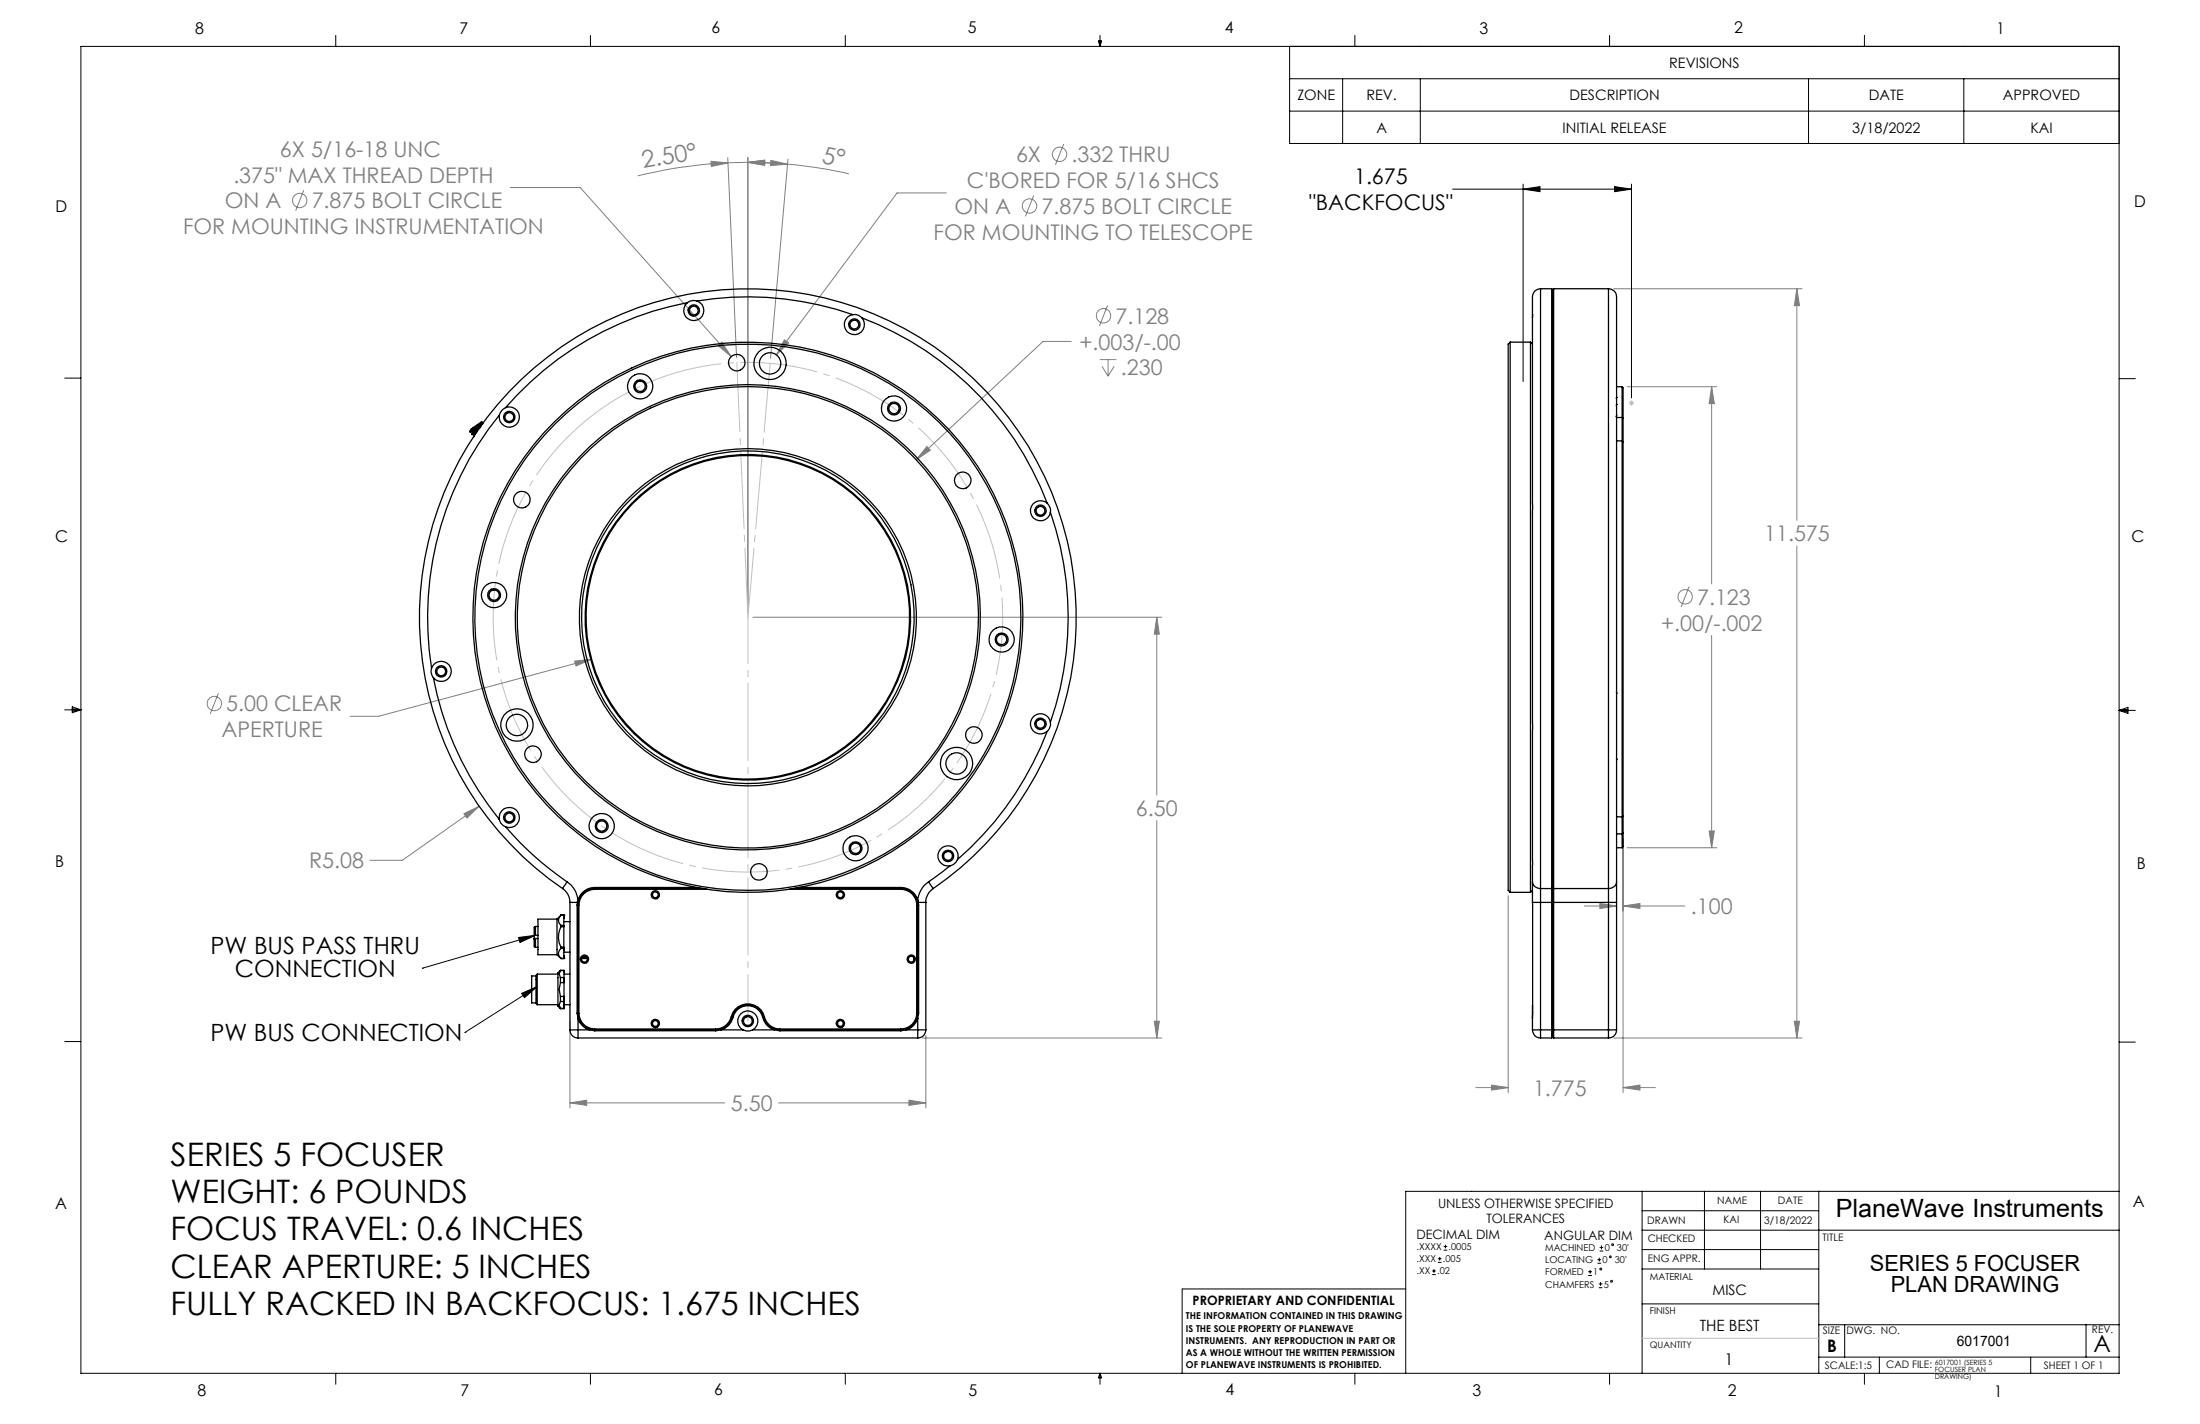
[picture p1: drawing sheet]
<svg xmlns="http://www.w3.org/2000/svg" width="432mm" height="279mm" viewBox="0 0 432 279" stroke-linecap="round" stroke-linejoin="round" font-family="sans-serif">
<g fill="none" stroke="#808080" stroke-width=".2">
<path d="M59.6 37.3l-1.6 4M100.2 36.8h13.7l29.6 33.2M139.6 31.6l3.3 .4-3.3 .7zM142.8 30.9l1.8 39.3M142.9 32a91.9 91.9 0 0 0-17.7 2.5M146.8 31.9l3.3-.5v1zM146.8 31.9l7.8 .3M146.8 31.9l-3.9 .1M146.8 31.9l6.3 .2M146.8 30.9v89.2M151.3 31.5l3.3 .7-3.4 .3zM154.6 32.2a86 86 0 0 1 12 1.9"/>
<path d="M154.7 31.2l-3.5 39.1M185.7 37.9h-9.6l-23.7 31.7M202.9 38.4l-1.6 4M208.8 28.3l-1.6 4M217.4 59.9l-1.6 4.1M316.7 56.7h37M352.7 56.7l.5 3.3h-1zM352.7 56.7v45.4M140.9 67.8l.8-.7 1.8 2.9zM154 66.7l.8 .6-2.4 2.3zM210.3 67h-5.6l-24.9 23.2M215.9 70.6h3.2"/>
<path d="M216.3 71.9l1.2 1.9M217.5 70.6v3.2M218.7 71.9l-1.2 1.9M319.4 75.9h17.6M336 75.9l.5 3.3h-1zM336 75.9v38.6M181.9 87.6l.7 .7-2.8 1.9zM331.5 115.1l-1.5 4M352.7 107.1v96.6M42.9 136l-1.6 4.1M112.8 129.7l3.3-.4-3 1.4zM116.1 129.3l-41.8 11.2h-5.6"/>
<path d="M147.8 121.1h80.2M227 121.1l.5 3.3h-.9zM227 121.1v34.9M336 124.7v41.6M91.1 159.7l3-1.5-2.4 2.3zM94.1 158.2l-15.1 10.6h-6.4M227 161v42.7M296 175.7v38.7M310.9 177.8h6.4M314 177.3l3.3 .5-3.3 .5zM317.3 178v.8M318.6 177.8l3.3-.5v1z"/>
<path d="M318.6 164.5v49.9M318.6 177.8h12.1M319.4 166.3h17.6M335.5 163.1h1l-.5 3.2zM111.9 216.4l3.2-.5v1zM111.9 200.3v17.1M111.9 216.4h30.3M152.8 216.4h28.9M178.4 215.9l3.3 .5-3.3 .5zM181.1 203.7h46.9M181.7 203.1v14.3M226.6 200.4h.9l-.5 3.3z"/>
<path d="M289.7 213.4h6.3M292.7 212.9l3.3 .5-3.3 .5zM316.7 203.7h37M318.6 213.4l3.3-.5v1zM318.6 213.4h6.3M352.2 200.4h1l-.5 3.3z"/>
<circle cx="58.8" cy="39.3" r="1.41"/>
<circle cx="208" cy="30.3" r="1.41"/>
<circle cx="202.1" cy="40.4" r="1.41"/>
<circle cx="216.6" cy="62" r="1.41"/>
<circle cx="330.8" cy="117.1" r="1.41"/>
<circle cx="42.1" cy="138.1" r="1.41"/>
</g>
<g fill="none" stroke="#000" stroke-width=".2">
<path d="M15.9 9.1h400v260.4h-400zM65.9 6.9v2.2M115.9 6.9v2.2M165.9 6.9v2.2M215.6 8h.6l-.3 1.1zM215.7 8l.2 1.1M215.9 6.9v2.2M216 8l-.1 1.1M253.1 9.1v19.1h162.8M253.1 15.5h162.8M263.5 15.5v12.7M265.9 6.9v2.2"/>
<path d="M278.8 15.5v12.7M315.9 6.9v2.2M355 15.5v12.7M365.9 6.9v2.2M385.4 15.5v12.7M253.1 21.8h162.8M285.1 37.1h35.1M298.9 37.1l3.4-.5v1zM298.9 36.1v38.8M316.9 36.6l3.3 .5-3.3 .5zM320.2 36.1v42M12.7 74.2h3.2"/>
<path d="M415.9 74.3h3.2M12.7 139.3h3.2M14.2 139.1l1.7 .2M14.2 138.7l1.7 .6-1.7 .5zM15.9 139.3l-1.7 .3M415.9 139.4h3.2M415.9 139.4l1.8-.6v1.2zM415.9 139.4l1.8 .3M417.7 139.2l-1.8 .2M82.9 190h.1M101.8 183.9l3.3-.4-3 1.4zM102.4 194.9l3-1.3-2.5 2.2z"/>
<path d="M105.1 183.5l-22.2 6.5M105.4 193.6l-14.1 9M12.7 204.4h3.2M91.3 202.6h.1M415.9 204.5h3.2M322.3 233.8v35.7M322.3 237.6h34.7M334.5 233.8v15.2M345.5 233.8v15.2M357 233.8v35.7M415.9 233.8h-140v35.7M275.9 252.9h-43.9v16.6"/>
<path d="M281.1 250.1h.7M281.1 249.4h.7M281.4 249v.7M282.2 247.7h.7M282.2 247h.7M282.6 246.6v.7M283.4 245.3h.7M283.4 244.6h.7M283.7 244.2v.7M311.7 250.3h.8M311.7 249.5h.8M312.1 249.2v.7"/>
<path d="M313.5 247.9h.8M313.5 247.2h.8M313.8 252.7h.7M313.8 251.9h.7M313.9 246.8v.7M314 245.5h.7M314 244.8h.7M314.1 251.6v.7M314.3 244.4v.7M322.3 255.8h34.7M322.3 241.4h93.6M322.3 245.2h34.7"/>
<path d="M322.3 249h34.7M357 259.9h58.9M362.1 259.9v6.4M409.4 259.9v6.4M65.9 269.5v2.1M115.9 269.5v2.1M165.9 269.5v2.1M215.9 269.5v2.1M215.9 269.5l.3 .8h-.6zM265.9 269.5v2.1M315.9 269.5v2.1M357 266.3h58.9"/>
<path d="M365.9 269.5v2.1M368.9 266.3v3.2M398.6 266.3v3.2"/>
<circle cx="314.2" cy="249" r=".17"/>
<circle cx="316.1" cy="246.6" r=".19"/>
<circle cx="316.3" cy="251.4" r=".17"/>
<circle cx="316.5" cy="244.2" r=".19"/>
</g>
<path d="M113.3 83.9a50 50 0 0 0 17.2 84.5 50 50 0 0 0 65.5-56 50 50 0 0 0-80.7-30.2l-2 1.7" fill="none" stroke="#c0c0c0" stroke-width=".2" stroke-dasharray="15.2 1.3 1.3 1.3" stroke-dashoffset="2.9" stroke-linecap="butt"/>
<path d="M319.7 79.1h1M319.9 78.7l.7 .7M320.2 78.6v1M320.6 78.7l-.7 .7M322.3 262.6h34.7" fill="none" stroke="#c0c0c0" stroke-width=".2"/>
<path d="M146.8 121.1v79.2" fill="none" stroke="#c0c0c0" stroke-width=".2" stroke-dasharray="15.2 1.3 1.3 1.3" stroke-dashoffset="6.1"/>
<path d="M144.6 71.1l2.2 50M146.8 121.1l4.4-49.8" fill="none" stroke="#c0c0c0" stroke-width=".2" stroke-dasharray="15.2 1.3 1.3 1.3" stroke-dashoffset="1.7"/>
<path d="M102.4 194.9l3-1.3-2.5 2.2zM101.8 183.9l3.3-.4-3 1.4z" fill="#000"/>
<path d="M181.9 87.6l-2.1 2.6 2.8-1.9zM140.9 67.8l2.6 2.2-1.8-2.9zM154 66.7l-1.6 2.9 2.4-2.3zM112.8 129.7l.3 1 3-1.4zM91.1 159.7l.6 .8 2.4-2.3zM227 121.1l.5 3.3h-.9zM226.6 200.4h.9l-.5 3.3zM111.9 216.4l3.2-.5v1zM178.4 215.9l3.3 .5-3.3 .5zM336 75.9l.5 3.3h-1zM335.5 163.1h1l-.5 3.2zM314 177.3l3.3 .5-3.3 .5zM318.6 177.8l3.3-.5v1zM352.7 56.7l.5 3.3h-1zM352.2 200.4h1l-.5 3.3zM292.7 212.9l3.3 .5-3.3 .5zM318.6 213.4l3.3-.5v1z" fill="#808080"/>
<path d="M316.9 36.6l3.3 .5-3.3 .5zM298.9 37.1l3.4-.5v1z" fill="#000"/>
<g fill="#808080">
<path d="M151.3 31.5l3.3 .7-3.4 .3zM146.8 31.9l3.3-.5v1z"/>
<path d="M146.8 31.9l3.3-.5v1zM139.6 31.6l3.3 .4-3.3 .7z"/>
</g>
<g fill="none" stroke="#000" stroke-width=".25">
<path d="M134.9 59.4a63.1 63.1 0 0 0-35.7 20.6M136.8 59.1a62.2 62.2 0 0 1 30.6 2.6M136.8 59.1a1.98 1.98 0 0 0-1.9 .3M136.8 59.1a1.98 1.98 0 0 1 1.1 2.8 1.98 1.98 0 0 1-3 .5 1.98 1.98 0 0 1 0-3M302.4 56.7a1.69 1.69 0 0 0-1.6 2v3M302.4 56.7v117.6M302.4 56.7h2.2M304.6 56.7v117.6M304.6 56.7l.2 .2M304.8 56.9v117.3M304.9 56.7v117.6M304.9 56.7h10.8"/>
<path d="M304.9 56.7l-.1 .2M315.7 56.7a1.61 1.61 0 0 1 1.6 1.9v114.4M315.7 56.7v117.6M99.2 80a2.14 2.14 0 0 0-1.2 1.5M99.2 80a2 2 0 0 1 2.7 1.5 2 2 0 0 1-1.9 2.3 2 2 0 0 1-2-2.3M167.4 61.7a1.97 1.97 0 0 1 1.8 .7M167.4 61.7a1.98 1.98 0 0 0-1.5 2.7 1.98 1.98 0 0 0 2.8 1 1.98 1.98 0 0 0 .5-3M169.2 62.4a62.9 62.9 0 0 1 36.3 36.3M296.4 67.1v108M296.4 67.1l-.4 .4v106.4a.98 .98 0 0 0 .4 1.2M296.4 67.1h4M300.4 67.1v108"/>
<path d="M300.4 67.1l.4 .4M300.8 62.4v110.6M300.8 61.7v.7M317.3 75.9h1.1M317.3 79.3l-.1 .3M317.3 78l-.1 .2M317.4 79.3h.1M317.4 78h.1M318.4 75.9v6M318.4 75.9l.2 .2v6M92.5 84.5l-.2 .2M92.6 85.2v.1"/>
<path d="M92.8 84.8l-.2 .4M92.8 83.9l-.3 .6M93.3 83.9l-.8 .6M93.3 83.9l-1 .8M93.3 83.9l1.4-1.1h-.3l-1.6 1.1M93.3 85.1l-.3 .6M93.6 84.8l-.5 .4-.5 .1M94.2 84l-1.6 1.3M94.4 83.7l-1.8 1.5M94.5 83.2l-1.7 1.5M94.6 82.9l-.1 .2-1.7 1.6-.5 .1 .1-.6 .4-.3M94.8 83.1l-.3 .1"/>
<path d="M98 81.5a62.9 62.9 0 0 0-13.3 49.6M205.5 98.7a1.85 1.85 0 0 1 .7 1.8M205.5 98.7a1.98 1.98 0 0 0-3 .5 1.98 1.98 0 0 0 1 2.8 1.98 1.98 0 0 0 2.7-1.5M317.3 86.5h1.1M317.3 81.9h1.1M317.3 81.5l-.1 .2M318.4 86.5v73.8M318.4 81.9v4.6M318.4 86.5l.2 .2M318.4 81.9l.2 .2M318.6 86.7v73.4M318.6 82.1v4.6"/>
<path d="M206.2 100.5a62.5 62.5 0 0 1 0 41.2M84.7 131.1a1.89 1.89 0 0 0 .4 1.9M84.7 131.1a1.98 1.98 0 0 1 2.8-1.1 1.98 1.98 0 0 1 .6 3 1.98 1.98 0 0 1-3 0M85.1 133a63.1 63.1 0 0 0 12.9 27.8M317.3 135.8l.1 .2M205.5 143.5a63 63 0 0 1-17.6 25.2M206.2 141.7a1.97 1.97 0 0 1-.7 1.8M206.2 141.7a1.97 1.97 0 0 0-2.7-1.5 1.97 1.97 0 0 0-1 2.8 1.97 1.97 0 0 0 3 .5M317.3 148.8l.1 .2M98 160.8a1.88 1.88 0 0 0 1.2 1.4M98 160.8a2 2 0 0 1 1.9-2.4 2 2 0 0 1 2 2.3 2 2 0 0 1-2.7 1.5M99.2 162.2a62.7 62.7 0 0 0 12.1 10.8"/>
<path d="M110.1 179.6h.1M110.1 179.6a1.28 1.28 0 0 0 0 2M110.1 179.6l-.8 .7M110.1 179.6h.6M110.4 174.3a64.5 64.5 0 0 1-11.9-95.8 64.5 64.5 0 0 1 96.6 0 64.5 64.5 0 0 1-11.9 95.8M110.4 174.3a3.3 3.3 0 0 1 1.5 2.8M110.7 179.6h.1M110.7 179.6v.6M110.7 179.6v2M111.3 173l-.9 1.3M111.3 173a4.7 4.7 0 0 1 2.1 3.6M111.9 177.1h1.4"/>
<path d="M111.9 177.1v25M113.3 177.6v21.2M113.3 177.1h.2M113.3 177.1v.5M113.4 176.6l-.1 .5M113.4 176.6l.2 .1M113.5 177v21.8M113.5 177.1v.5h-.2M113.6 176.7l-.1 .4M116.7 174.1a3.6 3.6 0 0 0-3.3 2.5M116.7 174.3a3.2 3.2 0 0 0-3.1 2.4M116.7 174.1h20"/>
<path d="M116.7 174.1v.2M116.7 174.3h20.8M138.7 174.5h-22a3.1 3.1 0 0 0-3.1 3.1v21.2a3.1 3.1 0 0 0 3.1 3.1h23.8a3.1 3.1 0 0 0 3-2.4 3.4 3.4 0 0 1 3.6-2.5 3.4 3.4 0 0 1 3.1 3 3.1 3.1 0 0 0 2.9 1.9h23.7a3.1 3.1 0 0 0 3.1-3.1v-21.2a3.1 3.1 0 0 0-3.1-3.1h-22M156 174.3h20.8M156.9 174.1h19.9M176.8 174.1a3.5 3.5 0 0 1 3.3 2.5M176.8 174.3a3.3 3.3 0 0 1 3.2 2.4M176.8 174.1v.2M180 176.7l.1 .4M180.1 177.1v.5h.2M180.1 177v21.8M180.1 176.6l-.1 .1"/>
<path d="M180.1 176.6l.1 .5M180.2 177.1h1.5M180.2 177.1h-.1M180.2 177.1l.1 .5M180.3 177.6v21.2M181.7 177.1v25M182.2 173l1 1.3M182.2 173a5 5 0 0 0-2.1 3.6M183.2 174.3a3.3 3.3 0 0 0-1.5 2.8M186.4 169.9l-4.2 3.1M187.9 168.7a1.99 1.99 0 0 1-1.5 1.2M187.9 168.7a2 2 0 0 0-1.5-2.7 2 2 0 0 0-2.3 1.9 2 2 0 0 0 2.3 2"/>
<path d="M296.4 175.1h4M300.8 173a1.47 1.47 0 0 0 1.6 1.3M300.8 177.1h1.6M300.8 173v4.1M300.8 174.7l-.4 .4M300.8 177.1v22.7M302.4 174.3v2.8M302.4 174.3h2.2M302.4 177.1h13.3M302.4 177.1v25M304.6 174.3v29.4M304.8 174.2v29.3"/>
<path d="M304.8 174.2l.1 .1M304.8 174.2l-.2 .1M304.9 174.3v29.4M304.9 174.3h10.8M315.7 177.1h1.6M315.7 174.3v2.8M315.7 177.1v25M317.3 173a1.47 1.47 0 0 1-1.6 1.3M317.3 173v4.1M317.3 166.3h1.1M317.3 160.3h1.1M317.3 177.1v25"/>
<path d="M317.3 163.6h1.1M318.4 160.3v3.3M318.4 163.6v2.7M318.6 160.1v3.4M318.6 163.5v1.6a1.39 1.39 0 0 1-.2 1.2M318.6 160.1l-.2 .2M318.6 163.5l-.2 .1M104.8 185.6l.3 .3M104.8 183.5v.6M104.8 184.1v1.5M104.8 182.1v1.4M104.8 183.5h.3"/>
<path d="M104.8 184.1h.3M104.8 184.1h.1M104.8 183.5h.1M104.8 184.2v.1M105.1 181.8l-.3 .2M105.1 184.1v1.8M105.1 181.8v1.7M105.1 185.9h.5M105.1 181.8h.5M105.1 183.5h.5M105.1 184.1h.5M105.2 191.5h-.8v5.3h.8"/>
<path d="M105.4 191.1v6M105.4 191.1a.95 .95 0 0 0-.2 1.1v3.9a.89 .89 0 0 0 .2 1M105.4 197.1h4.1M105.4 191.1h4.1M109.3 180.3v7M109.3 180.3h-3.7v7h3.7M109.3 187.3l.8 .8M110 190.4l-.5 .5v6.5l.5 .5M110 197.8v.1M110 196.5l-.3 .7 .3 .6M110 195.5v1M110 192.8l-.3 1.3 .3 1.4"/>
<path d="M110 191.8v1M110 190.4l-.3 .7 .3 .7M110 190.4h.1M110 197.9h.7M110 190.4h.7M110 195.5h.7M110 196.5h.7M110 191.8h.7M110 192.8h.7M110 197.8h.7M110.1 181.8a4.3 4.3 0 0 0 0 4M110.1 185.8v.3"/>
<path d="M110.1 181.6v.2M110.1 186.1a1.24 1.24 0 0 0 0 2M110.1 188.1h.1M110.1 188.1h.6M110.1 181.8h.6M110.1 185.8h.6M110.1 186.1h.6M110.1 181.6h.6M110.7 185.8v.3M110.7 181.6v.2M110.7 188.1h.1M110.7 181.8v4"/>
<path d="M110.7 186.1v2M110.7 195.5v1M110.7 190.4h.1M110.7 191.8v1M110.7 197.8v.1M110.7 190.4v.4M110.7 190.4v1.4M110.7 192.8v2.7M110.7 196.5v1.3M110.7 195.7v2.2M110.7 191.9v.8M110.7 197.1h1.2"/>
<path d="M110.7 191.1h1.2M110.7 187.5v.6M110.7 186.8h1.2M110.7 180.8h1.2M110.7 186v.4M113.3 198.8l.2 1M113.3 198.8h.2M113.5 199.8a3.4 3.4 0 0 0 2.2 2.3M113.5 199.8v2.3M113.5 198.8l.1 1M113.6 199.8a3.3 3.3 0 0 0 2.1 2.1M113.6 199.8h-.1"/>
<path d="M114.3 187.8h.1M114.3 187.8v.3h.9v-.2M114.3 187.8h.8M143.7 199.6a3.2 3.2 0 0 1-2.2 2.3M143.7 199.6a3.2 3.2 0 0 1 3.1-2.5 3.2 3.2 0 0 1 3.1 2.5M143.7 199.6h.2M143.9 199.6a3.4 3.4 0 0 1-2.4 2.5M143.9 199.6a3 3 0 0 1 2.9-2.3 3 3 0 0 1 2.9 2.3M149.7 199.6a3.3 3.3 0 0 0 2.3 2.5M149.9 199.6a3.3 3.3 0 0 0 2.2 2.3M149.9 199.6h-.2M179.4 187.9v.6"/>
<path d="M180 199.8a3.3 3.3 0 0 1-2.2 2.1M180 199.8h.1M180.1 198.8l-.1 1M180.1 199.8a3.4 3.4 0 0 1-2.2 2.3M180.1 199.8v2.3M180.1 198.8h.2M180.3 198.8l-.2 1M300.8 197.3v4.8M111.9 202.1h1.6M111.9 202.1a1.57 1.57 0 0 0 1.6 1.6M113.5 202.1v1.6M113.5 202.1h2.2"/>
<path d="M113.5 203.7h66.6M115.7 202.1l1 .1M115.7 201.9v.2M115.7 201.9l1 .2M116.7 202.1h23.8M116.7 202.2h23.8M116.7 202.1v.1M140.5 202.1v.1M141.5 201.9l-1 .2M141.5 201.9v.2M141.5 202.1l-1 .1M141.5 202.1h4.3"/>
<path d="M145.8 202.1l.7 .2h.6l.6-.2M145.8 202.1a1.98 1.98 0 0 1-.6-3 1.98 1.98 0 0 1 3.1 0 1.98 1.98 0 0 1-.6 3M147.7 202.1h4.3M152 202.1l1.1 .1M152.1 201.9l-.1 .2M152.1 201.9l1 .2M153.1 202.1h23.7M153.1 202.2h23.7M153.1 202.1v.1M176.8 202.1v.1M177.8 201.9l-1 .2M177.8 201.9l.1 .2"/>
<path d="M177.9 202.1h2.2M177.9 202.1l-1.1 .1M180.1 202.1v1.6M180.1 202.1h1.6M181.7 202.1a1.57 1.57 0 0 1-1.6 1.6M300.8 202.1h1.6M300.8 202.1a1.57 1.57 0 0 0 1.6 1.6M302.4 202.1v1.6M302.4 202.1h13.3M302.4 203.7h2.2M304.8 203.5l.1 .2M304.8 203.5l-.2 .2"/>
<path d="M304.9 203.7h10.8M315.7 202.1h1.6M315.7 202.1v1.6M317.3 202.1a1.57 1.57 0 0 1-1.6 1.6"/>
<circle cx="125.6" cy="75.8" r="1.01"/>
<circle cx="125.7" cy="75.8" r="2.48"/>
<circle cx="125.7" cy="75.8" r="1.28"/>
<circle cx="136.2" cy="60.9" r="1.11"/>
<circle cx="136.2" cy="60.9" r=".86"/>
<circle cx="144.6" cy="71.1" r="1.63"/>
<circle cx="151.1" cy="71.3" r="2.11"/>
<circle cx="151.2" cy="71.3" r="3.2"/>
<circle cx="167.7" cy="63.7" r=".86"/>
<circle cx="167.7" cy="63.7" r="1.12"/>
<circle cx="100" cy="81.8" r=".88"/>
<circle cx="100" cy="81.8" r="1.12"/>
<circle cx="102.4" cy="98" r="1.64"/>
<circle cx="175.5" cy="80.2" r="1.28"/>
<circle cx="175.5" cy="80.1" r="2.48"/>
<circle cx="175.5" cy="80.2" r="1.01"/>
<circle cx="189" cy="94.3" r="1.64"/>
<circle cx="97" cy="116.8" r="1"/>
<circle cx="97" cy="116.8" r="2.48"/>
<circle cx="97" cy="116.8" r="1.28"/>
<circle cx="204.2" cy="100.2" r="1.12"/>
<circle cx="204.2" cy="100.2" r=".87"/>
<circle cx="86.6" cy="131.7" r="1.11"/>
<circle cx="86.6" cy="131.7" r=".87"/>
<circle cx="146.8" cy="121.1" r="45.3"/>
<circle cx="146.8" cy="121.1" r="31.7"/>
<circle cx="146.8" cy="121.1" r="53.6"/>
<circle cx="146.8" cy="121.1" r="32.6"/>
<circle cx="146.8" cy="121.1" r="45.6"/>
<circle cx="146.8" cy="121.1" r="33.1"/>
<circle cx="146.8" cy="121.1" r="32"/>
<circle cx="146.8" cy="121.1" r="54"/>
<circle cx="196.6" cy="125.5" r="1.02"/>
<circle cx="196.6" cy="125.5" r="2.48"/>
<circle cx="196.6" cy="125.5" r="1.27"/>
<circle cx="101.5" cy="142.3" r="3.2"/>
<circle cx="101.5" cy="142.2" r="2.11"/>
<circle cx="104.6" cy="148" r="1.64"/>
<circle cx="187.7" cy="149.8" r="3.2"/>
<circle cx="187.7" cy="149.8" r="2.1"/>
<circle cx="191.1" cy="144.2" r="1.64"/>
<circle cx="204.2" cy="142" r="1.12"/>
<circle cx="204.2" cy="142" r=".87"/>
<circle cx="100" cy="160.4" r="1.12"/>
<circle cx="100" cy="160.4" r=".87"/>
<circle cx="118.1" cy="162.1" r="1.01"/>
<circle cx="118.1" cy="162.1" r="2.48"/>
<circle cx="118.1" cy="162.1" r="1.28"/>
<circle cx="128.6" cy="175.6" r=".57"/>
<circle cx="128.6" cy="175.6" r=".82"/>
<circle cx="148.9" cy="171.1" r="1.63"/>
<circle cx="164.9" cy="175.6" r=".82"/>
<circle cx="165" cy="175.6" r=".56"/>
<circle cx="167.9" cy="166.5" r="1.28"/>
<circle cx="167.9" cy="166.4" r="2.48"/>
<circle cx="167.9" cy="166.4" r="1.01"/>
<circle cx="186.1" cy="167.9" r=".86"/>
<circle cx="186.1" cy="167.9" r="1.12"/>
<circle cx="114.7" cy="188.2" r=".81"/>
<circle cx="114.7" cy="188.2" r=".57"/>
<circle cx="178.9" cy="188.2" r=".81"/>
<circle cx="178.9" cy="188.2" r=".57"/>
<circle cx="128.6" cy="200.8" r=".81"/>
<circle cx="128.6" cy="200.8" r=".57"/>
<circle cx="146.8" cy="200.3" r="1.12"/>
<circle cx="146.8" cy="200.3" r=".87"/>
<circle cx="164.9" cy="200.8" r=".81"/>
<circle cx="165" cy="200.8" r=".56"/>
</g>
<g font-size="6.3">
<text x="33.5" y="228.7">SERIES 5 FOCUSER</text>
<text x="33.5" y="236">WEIGHT: 6 POUNDS</text>
<text x="33.5" y="243.4">FOCUS TRAVEL: 0.6 INCHES</text>
<text x="33.5" y="250.7">CLEAR APERTURE: 5 INCHES</text>
<text x="33.5" y="258.1">FULLY RACKED IN BACKFOCUS: 1.675 INCHES</text>
</g>
<text font-size="4.9" x="360.3" y="238.7">PlaneWave Instruments</text>
<g font-size="4.7" fill="#808080">
<text x="126.2" y="33" transform="rotate(-10 126.2 33)">2.50°</text>
<text x="161.2" y="32" transform="rotate(11 161.2 32)">5°</text>
</g>
<g font-size="4.7">
<text x="41.3" y="187.2">PW BUS PASS THRU</text>
<text x="46.1" y="191.7">CONNECTION</text>
<text x="41.3" y="204.3">PW BUS CONNECTION</text>
<text x="410.9" y="265.3">A</text>
</g>
<g font-size="4.4">
<text x="367" y="249.3">SERIES 5 FOCUSER</text>
<text x="371.1" y="253.5">PLAN DRAWING</text>
</g>
<g font-size="4.2" fill="#808080">
<text x="45.8" y="35.8">.375&quot; MAX THREAD DEPTH</text>
<text x="54.9" y="30.8">6X 5/16-18 UNC</text>
<text x="199.4" y="31.8">6X</text>
<text x="210.3" y="31.8">.332 THRU</text>
<text x="44.1" y="40.9">ON A</text>
<text x="61.2" y="40.9">7.875 BOLT CIRCLE</text>
<text x="187.3" y="41.9">ON A</text>
<text x="189.8" y="36.9">C'BORED FOR 5/16 SHCS</text>
<text x="204.4" y="41.9">7.875 BOLT CIRCLE</text>
<text x="35.9" y="46">FOR MOUNTING INSTRUMENTATION</text>
<text x="183.3" y="47">FOR MOUNTING TO TELESCOPE</text>
<text x="218.9" y="63.5">7.128</text>
<text x="211.9" y="68.6">+.003/-.00</text>
<text x="220" y="73.6">.230</text>
<text x="346.3" y="106.2">11.575</text>
<text x="333.1" y="118.6">7.123</text>
<text x="326" y="123.7">+.00/-.002</text>
<text x="44.4" y="139.6">5.00 CLEAR</text>
<text x="43.4" y="144.7">APERTURE</text>
<text x="223" y="160.1">6.50</text>
<text x="60.7" y="170.4">R5.08</text>
<text x="331.9" y="179.3">.100</text>
<text x="300.9" y="215">1.775</text>
<text x="143.4" y="218">5.50</text>
</g>
<g font-size="4.2">
<text x="257" y="41.2">&quot;BACKFOCUS&quot;</text>
<text x="265.8" y="36.2">1.675</text>
</g>
<text font-size="3.4" x="358.6" y="265.2">B</text>
<g font-size="3.2">
<text x="38.3" y="6.7">8</text>
<text x="90.2" y="6.7">7</text>
<text x="139.7" y="6.5">6</text>
<text x="190" y="6.5">5</text>
<text x="240.4" y="6.5">4</text>
<text x="290.4" y="6.7">3</text>
<text x="340.4" y="6.5">2</text>
<text x="391.9" y="6.7">1</text>
<text x="10.9" y="41.6">D</text>
<text x="418.9" y="40.7">D</text>
<text x="10.9" y="106.3">C</text>
<text x="418.4" y="106.4">C</text>
<text x="10.8" y="170.2">B</text>
<text x="419.4" y="170.6">B</text>
<text x="10.8" y="237.2">A</text>
<text x="418.6" y="236.8">A</text>
<text x="338.5" y="267.8">1</text>
<text x="38.8" y="273.8">8</text>
<text x="90.4" y="273.8">7</text>
<text x="140.2" y="273.8">6</text>
<text x="190.1" y="273.9">5</text>
<text x="240.5" y="273.8">4</text>
<text x="289" y="273.9">3</text>
<text x="339.1" y="273.8">2</text>
<text x="391.4" y="274.1">1</text>
</g>
<text font-size="3" x="333.6" y="261.1">THE BEST</text>
<g font-size="2.8">
<text x="327.6" y="13.3">REVISIONS</text>
<text x="254.6" y="19.7">ZONE</text>
<text x="268.2" y="19.7">REV.</text>
<text x="308" y="19.7">DESCRIPTION</text>
<text x="366.8" y="19.7">DATE</text>
<text x="393.1" y="19.7">APPROVED</text>
<text x="270.1" y="26">A</text>
<text x="306.7" y="26">INITIAL RELEASE</text>
<text x="363.5" y="26">3/18/2022</text>
<text x="398.5" y="26">KAI</text>
<text x="336.1" y="254">MISC</text>
<text x="384.1" y="264">6017001</text>
</g>
<g font-size="2.5">
<text x="282.2" y="237.1">UNLESS OTHERWISE SPECIFIED</text>
<text x="291.7" y="240">TOLERANCES</text>
<text x="278" y="243.2">DECIMAL DIM</text>
<text x="303.1" y="243.2">ANGULAR DIM</text>
<text x="234.1" y="256">PROPRIETARY AND CONFIDENTIAL</text>
</g>
<g font-size="2">
<text x="337.1" y="236.3">NAME</text>
<text x="349" y="236.3">DATE</text>
<text x="323.3" y="240.1">DRAWN</text>
<text x="323.4" y="243.7">CHECKED</text>
<text x="338.3" y="240">KAI</text>
<text x="346.3" y="240.2">3/18/2022</text>
<text x="357.7" y="243.5">TITLE</text>
<text x="323.4" y="247.6">ENG APPR.</text>
<text x="357.8" y="261.7">SIZE</text>
<text x="362.4" y="261.7">DWG. NO.</text>
<text x="410.6" y="261.6">REV.</text>
<text x="358.2" y="268.5">SCALE:1:5</text>
<text x="370.2" y="268.5">CAD FILE:</text>
<text x="401.2" y="268.5">SHEET 1 OF 1</text>
</g>
<g font-size="1.9">
<text x="278" y="245.3">.XXXX</text>
<text x="284.3" y="245.3">.0005</text>
<text x="303.3" y="245.4">MACHINED</text>
<text x="315" y="245.4">0</text>
<text x="317.4" y="245.4">30'</text>
<text x="278" y="250.1">.XX</text>
<text x="278" y="247.7">.XXX</text>
<text x="282.1" y="250.1">.02</text>
<text x="283.2" y="247.7">.005</text>
<text x="303.3" y="250.2">FORMED</text>
<text x="303.3" y="247.8">LOCATING</text>
<text x="312.7" y="250.2">1</text>
<text x="314.5" y="247.8">0</text>
<text x="316.9" y="247.8">30'</text>
<text x="323.8" y="251.2">MATERIAL</text>
<text x="303.3" y="252.6">CHAMFERS</text>
<text x="314.8" y="252.6">5</text>
<text x="323.8" y="257.7">FINISH</text>
<text x="232.8" y="258.9">THE INFORMATION CONTAINED IN THIS DRAWING</text>
<text x="232.8" y="261.3">IS THE SOLE PROPERTY OF PLANEWAVE</text>
<text x="232.8" y="263.7">INSTRUMENTS. ANY REPRODUCTION IN PART OR</text>
<text x="232.8" y="266.1">AS A WHOLE WITHOUT THE WRITTEN PERMISSION</text>
<text x="232.8" y="268.5">OF PLANEWAVE INSTRUMENTS IS PROHIBITED.</text>
</g>
<text font-size="1.8" x="323.8" y="264.5">QUANTITY</text>
<g font-size="1.4">
<text x="379.8" y="267.8">6017001 (SERIES 5</text>
<text x="379.8" y="269.2">FOCUSER PLAN</text>
<text x="379.8" y="270.6">DRAWING)</text>
</g>
</svg>
